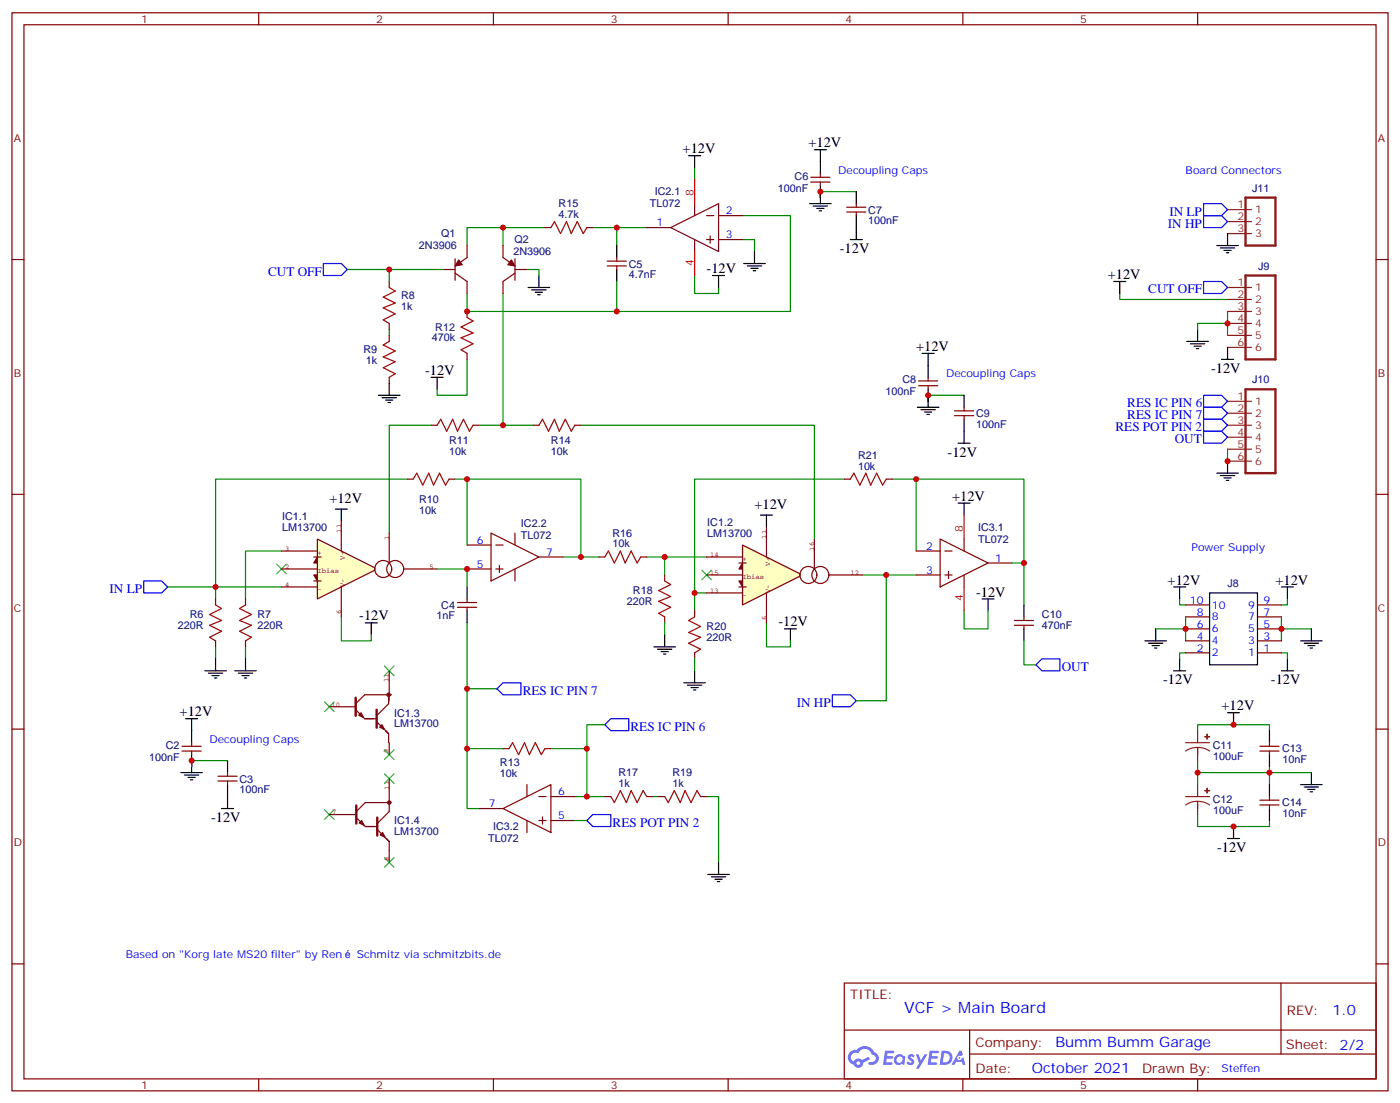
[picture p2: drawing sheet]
<svg xmlns="http://www.w3.org/2000/svg" width="412mm" height="325mm" viewBox="0 0 412 325" stroke-linecap="round" stroke-linejoin="round" font-family="sans-serif">
<g fill="none" stroke="#008700" stroke-width=".35">
<path d="M252.2 56.4h-10.5v1.8M148.2 67v5.3M114.7 97v1.8M148.2 86.4v38.8h-7.1M284 116.4h-10.6v1.8M127 125.2h-12.3v31.8M148.2 125.2h8.8M171.1 125.2h68.8v33.6M119.9 141.1h-56.4v31.8h19.4M134.1 141.1h37v22.9h-5.3M137.6 141.1v19.4M248.7 141.1h-44.1v38.8"/>
<path d="M262.8 141.1h38.8v24.7h-3.5M269.9 141.1v21.2M49.4 172.9h14.1v3.5M82.9 162.3h-10.6v14.1M128.8 167.6h8.8v5.3M171.1 164h5.3M190.5 164h5.3M204.6 174.6h3.5M208.1 164h-12.3v5.3M254 169.3h15.9M284 179.9v5.3h7v-5.3M301.6 165.8v12.4"/>
<path d="M347.5 176.4v1.8h1.7M379.2 176.4v1.8h-1.7M63.5 190.5v3.5M72.3 190.5v3.5M100.5 181.7v7h8.9v-1.7M137.6 183.4v37.1M195.8 183.4v3.6M204.6 194v3.6M225.8 183.4v7.1h7v-1.8M340.4 185.2h8.8M349.2 192.3h-1.7v1.7M349.2 181.7v7"/>
<path d="M377.5 192.3h1.7v1.7M377.5 185.2h8.8M377.5 181.7v7M115.4 204.6h-.7v1.8M137.6 202.8h8.8M352.8 215.2v-1.8h21.1v1.8M67 224h-10.6v1.8M148.2 220.5h-10.6v17.6h3.5M162.3 220.5h10.6v14.1h-3.6M172.9 234.6h5.3M192.3 234.6h1.7M208.1 234.6h3.6v19.4"/>
<path d="M352.8 239.9v3.5h21.1v-1.7M352.8 227.5h33.5M352.8 224v7.1M373.9 225.8v5.3"/>
</g>
<g fill="none" stroke="#000" stroke-width=".35">
<path d="M238.5 60h6.3M239.9 44.1h3.5M241.7 44.1v7.1M241.7 54.7v5.3M252.2 56.4v3.6M239.5 60.7h4.3M240.6 61.4h2.1M241.3 62.1h.7M250.5 70.6h3.5M252.2 63.5v7.1M111.5 116.4h6.3M112.5 117.1h4.3"/>
<path d="M113.6 117.8h2.1M114.3 118.5h.7M114.7 112.9v3.5M270.2 119.9h6.4M271.6 104.1h3.6M273.4 104.1v7M273.4 114.7v5.2M284 116.4v3.5M271.3 120.7h4.2M272.3 121.4h2.2M273 122.1h.8M282.2 130.5h3.6"/>
<path d="M284 123.5v7M98.8 149.9h3.5M100.5 149.9v3.6M224 151.7h3.5M225.8 151.7v3.5M282.2 148.2h3.6M284 148.2v3.5M137.6 172.9v3.5M137.6 179.9v3.5M289.3 176.4h3.5M291 176.4v3.5M301.6 178.2v3.5"/>
<path d="M345.7 172.9h3.5M347.5 172.9v3.5M356.3 174.6h14.1v21.2h-14.1zM377.5 172.9h3.5M379.2 172.9v3.5M60.3 197.6h6.4M61.4 198.3h4.2M62.4 199h2.2M63.1 199.7h.8M63.5 194v3.6M69.1 197.6h6.4M70.2 198.3h4.2"/>
<path d="M71.3 199h2.1M72 199.7h.7M72.3 194v3.6M107.6 183.4h3.5M109.4 183.4v3.6M192.6 190.5h6.4M193.7 191.2h4.2M194.7 191.9h2.1M195.4 192.6h.7M195.8 187v3.5M204.6 197.6v3.5M231.1 185.2h3.5"/>
<path d="M232.8 185.2v3.5M301.6 185.2v3.5M337.3 188.7h6.3M338.3 189.4h4.2M339.4 190.1h2.1M340.1 190.9h.7M340.4 185.2v3.5M345.7 197.6h3.5M347.5 194v3.6M377.5 197.6h3.5M379.2 194v3.6M383.1 188.7h6.4"/>
<path d="M384.2 189.4h4.2M385.2 190.1h2.1M385.9 190.9h.7M386.3 185.2v3.5M54.7 211.7h3.5M56.4 211.7v7M201.4 201.1h6.4M202.5 201.8h4.2M203.6 202.5h2.1M204.3 203.2h.7M361.6 209.9h3.5M363.4 209.9v3.5"/>
<path d="M373.9 215.2v3.5M53.3 227.5h6.3M54.3 228.2h4.3M55.4 229h2.1M56.1 229.7h.7M56.4 222.2v5.3M65.3 238.1h3.5M67 224v3.5M67 231.1v7M373.9 222.2v3.6M373.9 231.1v3.5M373.9 238.1v3.6"/>
<path d="M383.1 231.1h6.4M384.2 231.8h4.2M385.2 232.5h2.1M385.9 233.2h.7M386.3 227.5v3.6M208.5 257.5h6.3M209.5 258.2h4.3M210.6 258.9h2.1M211.3 259.6h.7M211.7 254v3.5M361.6 246.9h3.5M363.4 243.4v3.5"/>
</g>
<g fill="none" stroke="#870000" stroke-width=".35">
<path d="M238.8 53.6h5.7M238.8 52.2h5.7M241.7 51.2v1M241.7 53.6v1.1M252.2 60v1M249.4 62.4h5.7M249.4 61h5.7M252.2 62.4v1.1M114.7 98.8v1.7M114.7 111.1v1.8M270.6 113.6h5.6M270.6 112.2h5.6"/>
<path d="M273.4 111.1v1.1M273.4 113.6v1.1M284 119.9v1.1M127 125.2h1.8M139.3 125.2h1.8M157 125.2h1.7M169.3 125.2h1.8M281.2 122.4h5.6M281.2 121h5.6M284 122.4v1.1M119.9 141.1h1.8M132.3 141.1h1.8"/>
<path d="M248.7 141.1h1.8M261.1 141.1h1.7M276.9 158.8l14.1 7-14.1 7.1zM284 158.8v3.5M63.5 176.4v1.8M72.3 176.4v1.8M134.8 178.9h5.6M134.8 177.4h5.6M137.6 176.4v1M137.6 178.9v1M176.4 164h1.8M188.7 164h1.8"/>
<path d="M195.8 169.3v1.8M204.6 179.9v1.8M269.9 162.3h7M269.9 169.3h7M278.3 162.3h2.2M278.3 169.3h2.2M279.4 168.3v2.1M284 169.3v3.6M291 165.8h7.1M349.2 178.2h7.1M370.4 178.2h7.1M63.5 188.7v1.8"/>
<path d="M72.3 188.7v1.8M195.8 181.7v1.7M204.6 192.3v1.7M298.8 184.2h5.6M298.8 182.7h5.6M301.6 181.7v1M301.6 184.2v1M349.2 181.7h7.1M349.2 185.2h7.1M349.2 188.7h7.1M349.2 192.3h7.1M370.4 181.7h7.1"/>
<path d="M370.4 185.2h7.1M370.4 188.7h7.1M370.4 192.3h7.1M53.6 219.8h5.7M56.4 218.7v1.1M371.1 219.8h5.7M373.9 218.7v1.1M53.6 221.2h5.7M56.4 221.2v1M64.2 230h5.6M64.2 228.6h5.6M67 227.5v1.1"/>
<path d="M67 230v1.1M141.1 238.1h7.1M148.2 238.1l14.1-7v14.1zM148.2 220.5h1.7M155.2 231.1v3.5M158.7 234.6h2.2M160.5 220.5h1.8M162.3 234.6h7M178.2 234.6h1.7M190.5 234.6h1.8M194 234.6h1.8M206.4 234.6h1.7"/>
<path d="M371.1 235.7h5.7M371.1 237.1h5.7M371.1 221.2h5.7M373.9 221.2v1M373.9 234.6v1.1M373.9 237.1v1M155.2 241.7v3.5M158.7 241.7h2.2M159.8 240.6v2.1M162.3 241.7h7"/>
</g>
<path d="M349.2 218.7h7.1M352.8 215.2v3.5M349.2 234.6h7.1M352.8 236l-1.9 .2-1.7 .9M352.8 236l1.8 .2 1.7 .9M352.8 220.1l-1.9 .3-1.7 .8M352.8 220.1l1.8 .3 1.7 .8M352.8 220.1v3.9M352.8 231.1v3.5M352.8 236v3.9" fill="none" stroke="#8c2424" stroke-width=".35"/>
<g fill="#8c2424" stroke="#8c2424" stroke-width=".35">
<path d="M354.9 232.8l1.4 .1z"/>
<path d="M355.6 232.1v1.4z"/>
<path d="M354.9 217h1.4z"/>
<path d="M355.6 216.3v1.4z"/>
</g>
<g fill="none" stroke="#a10000" stroke-width=".35">
<path d="M114.7 100.5l-1.8 1.1 3.5 1.8-3.5 1.7 3.5 1.4-3.5 1.8 3.5 1.8-1.7 1M128.8 125.2l1-1.7 1.8 3.5 1.7-3.5 1.5 3.5 1.7-3.5 1.8 3.5 1-1.8M158.7 125.2l1.1-1.7 1.8 3.5 1.7-3.5 1.4 3.5 1.8-3.5 1.8 3.5 1-1.8M121.7 141.1l1.1-1.8 1.7 3.6 1.8-3.6 1.4 3.6 1.8-3.6 1.7 3.6 1.1-1.8M250.5 141.1l1-1.8 1.8 3.6 1.8-3.6 1.4 3.6 1.7-3.6 1.8 3.6 1.1-1.8M63.5 178.2l1.8 1-3.6 1.8 3.6 1.7-3.6 1.5 3.6 1.7-3.6 1.8 1.8 1M72.3 178.2l-1.7 1 3.5 1.8-3.5 1.7 3.5 1.5-3.5 1.7 3.5 1.8-1.8 1M178.2 164l1-1.7 1.8 3.5 1.7-3.5 1.4 3.5 1.8-3.5 1.8 3.5 1-1.8M195.8 171.1l1.8 1.1-3.6 1.7 3.6 1.8-3.6 1.4 3.6 1.8-3.6 1.7 1.8 1.1M204.6 181.7l-1.8 1 3.6 1.8-3.6 1.8 3.6 1.4-3.6 1.7 3.6 1.8-1.8 1.1M149.9 220.5l1.1-1.8 1.8 3.5 1.7-3.5 1.4 3.5 1.8-3.5 1.8 3.5 1-1.7M179.9 234.6l1.1 1.8 1.7-3.6 1.8 3.6 1.4-3.6 1.8 3.6 1.7-3.6 1.1 1.8"/>
<path d="M195.8 234.6l1 1.8 1.8-3.6 1.8 3.6 1.4-3.6 1.8 3.6 1.7-3.6 1.1 1.8"/>
</g>
<path d="M284 151.7v7.1M284 172.9v7" fill="none" stroke="#f00" stroke-width=".35"/>
<g fill="none" stroke="#3c3" stroke-width=".35">
<path d="M81.5 166.2l2.8 2.8M84.3 166.2l-2.8 2.8M206.7 167.9l2.8 2.8M209.5 167.9l-2.8 2.8M113.2 196.1l2.9 2.9M116.1 196.1l-2.9 2.9M95.6 206.7l2.8 2.9M98.4 206.7l-2.8 2.9M95.6 238.5l2.8 2.8M98.4 238.5l-2.8 2.8M113.2 227.9l2.9 2.8M113.2 220.8l2.9 2.9"/>
<path d="M116.1 227.9l-2.9 2.8M116.1 220.8l-2.9 2.9M113.2 252.6l2.9 2.8M116.1 252.6l-2.9 2.8"/>
</g>
<g fill="#850000" stroke="#850000" stroke-width=".35">
<path d="M105.8 242.4l.7-.7 .7 1.4z"/>
<path d="M112 245.9l.7-.7 .7 1.4z"/>
<path d="M105.7 210.6l.7-.7 .7 1.4z"/>
<path d="M112.5 213.4l.7 1.4-1.4-.7z"/>
<path d="M217.7 171.1h2.1l-1.1 1.8z"/>
<path d="M218.7 165.8l1.1 1.8h-2.1z"/>
<circle cx="114.7" cy="236.4" r=".49"/>
<circle cx="114.5" cy="204.6" r=".49"/>
</g>
<g fill="none" stroke="#850000" stroke-width=".35">
<path d="M114.7 197.6v7M97 208.1h8M104.8 209l2.6 2.7h2.7M104.8 207.3l2.6-2.7h7.1v2.7l-3.6 3.5M107.4 211.7h3.5M110.9 212.5l3.6 3.6-.9-.9M114.5 216.1v2.6M114.7 218.7v3.5M97 239.9h8M105 239l2.6-2.6h7.1v2.6l-3.6 3.5M114.7 229.3v7.1M105 240.8l2.6 2.6h2.6"/>
<path d="M107.6 243.4h3.5M111.1 244.3l3.6 3.5-.9-.9M114.7 247.8v6.2"/>
</g>
<path d="M104.8 205.5v5.3M110.9 209v5.3M105 237.2v5.3M111.1 240.8v5.3" fill="none" stroke="#850000" stroke-width=".71"/>
<path d="M218.7 160.5l17 8.5v.7l-17 8.5z" fill="#ffffc2" stroke="#850000" stroke-width=".35"/>
<g fill="none" stroke="#850000" stroke-width=".35">
<path d="M225.8 155.2v8.8M239.9 158.8v8.8M208.1 169.3h10.6M208.1 174.6h10.6M208.1 164h10.6M217.7 172.9h2.1M217.7 165.8h2.1M225.8 174.6v8.8M244.3 169.3h9.7"/>
<circle cx="238.1" cy="169.3" r="2.5"/>
<circle cx="241.7" cy="169.3" r="2.5"/>
</g>
<g fill="#850000" stroke="#850000" stroke-width=".35">
<path d="M92.4 169.3h2.1l-1 1.8z"/>
<path d="M93.5 164l1 1.8h-2.1z"/>
</g>
<path d="M93.5 158.8l16.9 8.4v.7l-16.9 8.5z" fill="#ffffc2" stroke="#850000" stroke-width=".35"/>
<path d="M100.5 153.5v8.8M114.7 157v8.8M82.9 167.6h10.6M82.9 162.3h10.6M82.9 172.9h10.6M92.4 171.1h2.1M92.4 164h2.1M100.5 172.9v8.8M115.4 167.6a2.51 2.51 0 0 0-3.6-2.3 2.51 2.51 0 0 0-.5 4.2 2.51 2.51 0 0 0 4-1.4l.1-.5M118.9 167.6a2.51 2.51 0 0 0-3.6-2.3 2.51 2.51 0 0 0-.5 4.2 2.51 2.51 0 0 0 4.1-1.4v-.5M119.1 167.6h9.7" fill="none" stroke="#850000" stroke-width=".35"/>
<g fill="none" stroke="#008700" stroke-width=".35">
<path d="M204.6 49.4v3.5M102.3 79.4h12.4v3.5M114.7 79.4h15.8M155.2 79.4h3.5v1.7M160.5 67h-22.9v5.3M174.6 67h15.9M181.7 67v5.3M218.7 63.5h14.1v28.2h-51.1M218.7 70.6h3.5v3.5M181.7 82.9v8.8h-44.1v-5.3M204.6 81.1v5.3h7.1v-1.7M329.8 86.4v1.8h31.8"/>
<path d="M361.6 91.7v3.5h-8.8v1.8M361.6 95.2v3.6M137.6 105.8v10.6h-8.8v-1.7M361.6 132.3v3.5M261.1 169.3v37.1h-8.9M301.6 188.7v7.1h3.6M178.2 213.4h-5.3v7.1M169.3 241.7h3.6"/>
</g>
<g fill="none" stroke="#870000" stroke-width=".35">
<path d="M3.5 3.8h405.4v317.5h-405.4zM7.1 7.3h398.2v310.4h-398.2zM76.2 3.8v3.5M145.3 3.8v3.5M214.5 3.8v3.5M283.6 3.8v3.5M352.8 3.8v3.5M204.6 60v3.5M3.5 76.4h3.6M130.5 79.4h3.6M134.1 76.2v6.4M137.6 72.3v3.5l-3.5 2.5"/>
<path d="M148.2 72.3v3.5l3.5 2.5M151.7 79.4h3.5M151.7 76.2v6.4M160.5 67h1.8M172.9 67h1.7M178.9 78.3h5.6M178.9 76.9h5.6M181.7 75.8v1.1M181.7 78.3v1.1M190.5 67h7.1M197.6 67l14.1-7v14.1zM204.6 70.6v3.5"/>
<path d="M208.1 63.5h2.2M208.1 70.6h2.2M209.2 69.5v2.1M211.7 63.5h7M211.7 70.6h7M405.3 76.4h3.6M114.7 82.9v1.8M114.7 95.2v1.8M134.1 80.4l3.5 2.5v3.5M137.6 91.7v1.8M151.7 80.4l-3.5 2.5v3.5M137.6 104.1v1.7"/>
<path d="M3.5 145.6h3.6M144.6 157l14.1 7-14.1 7.1zM151.7 157v3.5M405.3 145.6h3.6M137.6 160.5h7M137.6 167.6h7M146 160.5h2.2M146 167.6h2.2M147.1 166.5v2.1M151.7 167.6v3.5M158.7 164h7.1M3.5 214.7h3.6"/>
<path d="M405.3 214.7h3.6M3.5 283.9h3.6M248.7 289.5h156.6v28.2h-156.6zM377.3 289.5v20.9M405.3 283.9h3.6M76.2 317.7v3.6M145.3 317.7v3.6M214.5 317.7v3.6M248.7 303.4h156.5M283.6 317.7v3.6M285.6 310.4h119.6M285.6 303.4v14.1"/>
<path d="M352.8 317.7v3.6"/>
</g>
<g fill="#870000" stroke="#870000" stroke-width=".35">
<path d="M150.6 76.6l1.1 1.7-2.1-.3z"/>
<path d="M135.1 76.6l1.1 1.4-2.1 .3z"/>
</g>
<g fill="none" stroke="#000" stroke-width=".35">
<path d="M202.8 45.9h3.6M204.6 45.9v3.5M181.7 72.3v3.5M181.7 79.4v3.5M219.1 77.6h6.3M220.1 78.3h4.3M221.2 79h2.1M221.9 79.7h.7M222.2 74.1v3.5M358.4 72.3h6.4M359.5 73h4.2M360.5 73.7h2.2"/>
<path d="M361.2 74.4h.7M361.6 68.8v3.5M155.6 84.7h6.3M156.6 85.4h4.3M157.7 86.1h2.1M158.4 86.8h.7M158.7 81.1v3.6M209.9 81.1h3.5M211.7 81.1v3.6M328.1 82.9h3.5M329.8 82.9v3.5M352.8 97v3.5"/>
<path d="M127 111.1h3.5M128.8 111.1v3.6M349.6 100.5h6.4M350.7 101.2h4.2M351.7 102h2.1M352.4 102.7h.7M359.8 105.8h3.6M361.6 102.3v3.5M358.4 139.3h6.4M361.6 135.8v3.5M359.5 140.1h4.2M360.5 140.8h2.2"/>
<path d="M361.2 141.5h.7"/>
</g>
<path d="M162.3 67l1-1.7 1.8 3.5 1.8-3.5 1.4 3.5 1.7-3.5 1.8 3.5 1.1-1.8M114.7 84.7l1.7 1-3.5 1.8 3.5 1.8-3.5 1.4 3.5 1.7-3.5 1.8 1.8 1M137.6 93.5l1.7 1-3.5 1.8 3.5 1.8-3.5 1.4 3.5 1.7-3.5 1.8 1.8 1.1" fill="none" stroke="#a10000" stroke-width=".35"/>
<path d="M204.6 52.9v7.1M204.6 74.1v7" fill="none" stroke="#f00" stroke-width=".35"/>
<path d="M366.9 58.2h8.8v14.1h-8.8zM366.9 81.1h8.8v24.7h-8.8zM366.9 114.7h8.8v24.6h-8.8z" fill="none" stroke="#8c2424" stroke-width=".71"/>
<g fill="none" stroke="#8c2424" stroke-width=".35">
<path d="M361.6 61.7h7.1M361.6 65.3h7.1M361.6 68.8h7.1M361.6 84.7h7.1M361.6 88.2h7.1M361.6 91.7h7.1M361.6 95.2h7.1M361.6 98.8h7.1M361.6 102.3h7.1M361.6 118.2h7.1M361.6 121.7h7.1M361.6 125.2h7.1"/>
<path d="M361.6 128.8h7.1M361.6 132.3h7.1M361.6 135.8h7.1"/>
</g>
<g fill="none" stroke="#00f" stroke-width=".35">
<path d="M354.5 60h5.3l1.8 1.7-1.8 1.8h-5.3zM95.2 77.6h5.3l1.8 1.8-1.8 1.7h-5.3zM354.5 63.5h5.3l1.8 1.8-1.8 1.7h-5.3zM354.5 82.9h5.3l1.8 1.8-1.8 1.7h-5.3zM354.5 116.4h5.3l1.8 1.8-1.8 1.7h-5.3zM354.5 119.9h5.3l1.8 1.8-1.8 1.8h-5.3zM354.5 127h5.3l1.8 1.8-1.8 1.7h-5.3zM354.5 123.5h5.3l1.8 1.7-1.8 1.8h-5.3zM42.3 171.1h5.3l1.8 1.8-1.8 1.7h-5.3zM306.9 194h5.3v3.6h-5.3l-1.7-1.8zM148.2 201.1h5.3v3.5h-5.3l-1.8-1.8zM178.2 213.4l1.7-1.7h5.3v3.5h-5.3z"/>
<path d="M245.2 204.6h5.3l1.7 1.8-1.7 1.7h-5.3zM174.6 239.9h5.3v3.5h-5.3l-1.7-1.7z"/>
</g>
<g fill="#5487ff">
<path d="M267.7 310.7a1.22 1.22 0 0 1 1.7 .3l-.4 .5a.47 .47 0 0 0-.3-.4 .47 .47 0 0 0-.5 .2l.1 .2a1.14 1.14 0 0 1 .8 1.8 1.14 1.14 0 0 1-1.9 0l-.2-.2 .5-.5 .7 .4a.29 .29 0 0 0 .3-.3 .29 .29 0 0 0-.2-.3 1.04 1.04 0 0 1-.6-1.7z"/>
<path d="M260.7 309.4h2.4l.3 .2-.2 .5-1.8 .1-.1 .8h1.5l.3 .4-.3 .4h-1.6l-.2 1.1h1.7l.2 .3-.2 .3-2.6 .1z"/>
<path d="M273.8 309.4h2.4l.3 .2-.1 .5-1.8 .1-.2 .8h1.6l.3 .4-.4 .4h-1.6l-.1 1.1h1.7l.2 .3-.2 .3-2.6 .1z"/>
<path d="M282.6 309.5h.7l.3 1.2-.6 .3a.69 .69 0 0 0-1 .3 .69 .69 0 0 0 .4 1 .69 .69 0 0 0 .9-.7l.5-.2 .6 2.2h-.8l-.2-.9h-1.8l-.5 .9h-.8z"/>
<path d="M269.8 310.5h.8l.6 1.8 1.1-1.8h.9l-2.6 4.2h-.8l.9-1.5z"/>
<path d="M277.4 309.4l-.6 4.2h1.3a2.11 2.11 0 0 0 2.5-2.1 2.11 2.11 0 0 0-2.5-2.1zM278.1 310.2a1.39 1.39 0 0 1 1.7 1.4 1.39 1.39 0 0 1-1.8 1.3h-.3z"/>
<path d="M263.7 311.1a1.54 1.54 0 0 0-.1 2.1 1.54 1.54 0 0 0 2.2 .1l.6 .3 .3-2.3-.2-.3h-.4a1.49 1.49 0 0 0-2.4 .1zM264 312.1a.94 .94 0 0 1 1.8 0 .94 .94 0 0 1-1.8 0z"/>
<path d="M250.4 309.8a2.18 2.18 0 0 0 1.1 3.7 1.44 1.44 0 0 0 1.6 .9 1.44 1.44 0 0 0 1.2-1.4l2-1-.5-.8-1.9 1a1.47 1.47 0 0 0-2.4 .4 1.39 1.39 0 0 1-.7-1.9 1.39 1.39 0 0 1 2-.5 2.12 2.12 0 0 1 2.2-1.3 2.12 2.12 0 0 1 1.9 1.7 1.14 1.14 0 0 1 1.1 1.4 1.14 1.14 0 0 1-1.7 .8 .43 .43 0 0 0-.5 .3 .43 .43 0 0 0 .4 .5 1.98 1.98 0 0 0 2.5-1.2 1.98 1.98 0 0 0-1.2-2.6 3.1 3.1 0 0 0-5.3-.6l-.9 .1zM252.3 313.1a.55 .55 0 0 1 1.1 0 .55 .55 0 0 1-1.1 0z"/>
<circle cx="282.6" cy="311.5" r=".26"/>
</g>
<g fill="#c00">
<circle cx="349.3" cy="185.2" r=".88"/>
<circle cx="352.8" cy="227.5" r=".88"/>
<circle cx="377.5" cy="185.2" r=".88"/>
<circle cx="373.9" cy="227.5" r=".88"/>
<circle cx="363.4" cy="243.4" r=".88"/>
<circle cx="363.4" cy="213.4" r=".88"/>
<circle cx="56.4" cy="224" r=".88"/>
<circle cx="273.4" cy="116.4" r=".88"/>
<circle cx="241.7" cy="56.4" r=".88"/>
<circle cx="172.9" cy="234.6" r=".88"/>
<circle cx="269.9" cy="141.1" r=".88"/>
<circle cx="195.8" cy="164" r=".88"/>
<circle cx="204.6" cy="174.6" r=".88"/>
<circle cx="63.5" cy="172.9" r=".88"/>
<circle cx="137.6" cy="167.6" r=".88"/>
<circle cx="137.6" cy="141.1" r=".88"/>
<circle cx="301.6" cy="165.8" r=".88"/>
<circle cx="137.6" cy="220.5" r=".88"/>
<circle cx="148.2" cy="125.2" r=".88"/>
<circle cx="171.1" cy="164" r=".88"/>
<circle cx="148.2" cy="67" r=".88"/>
<circle cx="137.6" cy="91.7" r=".88"/>
<circle cx="181.7" cy="91.7" r=".88"/>
<circle cx="181.7" cy="67" r=".88"/>
<circle cx="361.6" cy="135.8" r=".88"/>
<circle cx="361.6" cy="95.2" r=".88"/>
<circle cx="114.7" cy="79.4" r=".88"/>
<circle cx="172.9" cy="220.5" r=".88"/>
<circle cx="137.6" cy="202.8" r=".88"/>
<circle cx="261.1" cy="169.3" r=".88"/>
</g>
<text font-size="4.6" fill="#00f" x="266.3" y="298.3">VCF &gt; Main Board</text>
<g font-size="4.2">
<text x="201.1" y="45.2">+12V</text>
<text x="238.1" y="43.4">+12V</text>
<text x="247.4" y="74.5">-12V</text>
<text x="208.1" y="80.4">-12V</text>
<text x="326.3" y="82.2">+12V</text>
<text x="269.9" y="103.4">+12V</text>
<text x="125.2" y="110.4">-12V</text>
<text x="356.8" y="109.7">-12V</text>
<text x="279.1" y="134.4">-12V</text>
<text x="97" y="148.2">+12V</text>
<text x="222.2" y="149.9">+12V</text>
<text x="280.5" y="147.5">+12V</text>
<text x="344" y="172.2">+12V</text>
<text x="375.7" y="172.2">+12V</text>
<text x="287.5" y="175.7">-12V</text>
<text x="105.8" y="182.7">-12V</text>
<text x="229.3" y="184.5">-12V</text>
<text x="342.6" y="201.5">-12V</text>
<text x="374.4" y="201.5">-12V</text>
<text x="359.8" y="209.2">+12V</text>
<text x="52.9" y="211">+12V</text>
<text x="62.2" y="242">-12V</text>
<text x="358.5" y="250.9">-12V</text>
</g>
<g font-size="4.2" fill="#00f">
<text x="392.5" y="298.8">1.0</text>
<text x="310.9" y="308.3">Bumm Bumm Garage</text>
<text x="304" y="316.1">October 2021</text>
</g>
<g font-size="3.9" fill="#00f">
<text x="344.5" y="63.5">IN LP</text>
<text x="344" y="67">IN HP</text>
<text x="79" y="81.1">CUT OFF</text>
<text x="338.3" y="86.4">CUT OFF</text>
<text x="332" y="119.9">RES IC PIN 6</text>
<text x="332" y="123.5">RES IC PIN 7</text>
<text x="328.6" y="127">RES POT PIN 2</text>
<text x="346.1" y="130.5">OUT</text>
<text x="32.3" y="174.6">IN LP</text>
<text x="312.7" y="197.6">OUT</text>
<text x="154" y="204.6">RES IC PIN 7</text>
<text x="234.7" y="208.1">IN HP</text>
<text x="185.7" y="215.2">RES IC PIN 6</text>
<text x="180.4" y="243.4">RES POT PIN 2</text>
</g>
<g font-size="3.9" fill="#800">
<text x="250.5" y="294.1">TITLE:</text>
<text x="379.1" y="298.8">REV:</text>
<text x="287.4" y="308.3">Company:</text>
<text x="378.7" y="308.9">Sheet: 2/2</text>
<text x="287.4" y="316">Date:</text>
<text x="336.4" y="316.1">Drawn By:</text>
</g>
<g font-size="3.2" fill="#800">
<text x="41.6" y="6.8">1</text>
<text x="110.8" y="6.8">2</text>
<text x="179.9" y="6.8">3</text>
<text x="249.1" y="6.8">4</text>
<text x="318.2" y="6.8">5</text>
<text x="4.1" y="41.9">A</text>
<text x="405.9" y="41.9">A</text>
<text x="4.1" y="111">B</text>
<text x="405.9" y="111">B</text>
<text x="4.1" y="180.2">C</text>
<text x="405.9" y="180.2">C</text>
<text x="4.1" y="249.3">D</text>
<text x="405.9" y="249.3">D</text>
<text x="41.6" y="320.7">1</text>
<text x="110.8" y="320.7">2</text>
<text x="179.9" y="320.7">3</text>
<text x="249.1" y="320.7">4</text>
<text x="318.2" y="320.7">5</text>
</g>
<g font-size="3.2" fill="#000080">
<text x="234.1" y="52.9">C6</text>
<text x="192.9" y="57.6">IC2.1</text>
<text x="229.1" y="56.4">100nF</text>
<text x="368.8" y="56.4">J11</text>
<text x="164.5" y="64.2">4.7k</text>
<text x="164.5" y="61">R15</text>
<text x="191.5" y="61.1">TL072</text>
<text x="255.8" y="66">100nF</text>
<text x="255.8" y="62.9">C7</text>
<text x="129.9" y="69.9">Q1</text>
<text x="151.6" y="71.7">Q2</text>
<text x="123.4" y="73.4">2N3906</text>
<text x="151.2" y="75.2">2N3906</text>
<text x="185.2" y="81.9">4.7nF</text>
<text x="185.2" y="78.8">C5</text>
<text x="370.6" y="79.4">J9</text>
<text x="118.2" y="88.2">R8</text>
<text x="118.2" y="91.4">1k</text>
<text x="127.2" y="100.5">470k</text>
<text x="128.2" y="97.4">R12</text>
<text x="107.1" y="104.1">R9</text>
<text x="107.8" y="107.2">1k</text>
<text x="265.8" y="112.9">C8</text>
<text x="368.8" y="112.9">J10</text>
<text x="260.9" y="116.4">100nF</text>
<text x="287.5" y="125.9">100nF</text>
<text x="287.5" y="122.9">C9</text>
<text x="132.3" y="130.9">R11</text>
<text x="162.3" y="130.9">R14</text>
<text x="132.3" y="134.1">10k</text>
<text x="162.3" y="134.1">10k</text>
<text x="252.7" y="135.1">R21</text>
<text x="252.7" y="138.3">10k</text>
<text x="123.5" y="148.2">R10</text>
<text x="83.1" y="153.2">IC1.1</text>
<text x="123.5" y="151.3">10k</text>
<text x="153.5" y="155.2">IC2.2</text>
<text x="208.3" y="154.9">IC1.2</text>
<text x="83.1" y="156.3">LM13700</text>
<text x="153.5" y="158.8">TL072</text>
<text x="180.4" y="161.2">10k</text>
<text x="180.4" y="158">R16</text>
<text x="208.3" y="158.1">LM13700</text>
<text x="288.1" y="159.9">TL072</text>
<text x="288.1" y="156.3">IC3.1</text>
<text x="361.6" y="172.9">J8</text>
<text x="130" y="179.3">C4</text>
<text x="184.7" y="178.2">220R</text>
<text x="186.4" y="175">R18</text>
<text x="52.4" y="185.2">220R</text>
<text x="55.9" y="182">R6</text>
<text x="75.8" y="185.2">220R</text>
<text x="75.8" y="182">R7</text>
<text x="128.6" y="182.4">1nF</text>
<text x="208.1" y="185.6">R20</text>
<text x="306.9" y="185.2">470nF</text>
<text x="306.9" y="182.1">C10</text>
<text x="208.1" y="188.7">220R</text>
<text x="116.1" y="214.2">LM13700</text>
<text x="116.1" y="211">IC1.3</text>
<text x="48.9" y="220.5">C2</text>
<text x="357.2" y="220.7">C11</text>
<text x="377.7" y="221.6">C13</text>
<text x="43.9" y="224">100nF</text>
<text x="147.3" y="225.5">R13</text>
<text x="357.3" y="223.9">100uF</text>
<text x="377.7" y="224.8">10nF</text>
<text x="70.6" y="233.5">100nF</text>
<text x="70.6" y="230.5">C3</text>
<text x="147.3" y="228.7">10k</text>
<text x="182.2" y="231.8">1k</text>
<text x="182.2" y="228.6">R17</text>
<text x="198.1" y="231.8">1k</text>
<text x="198.1" y="228.6">R19</text>
<text x="357.2" y="236.6">C12</text>
<text x="357.3" y="239.8">100uF</text>
<text x="377.7" y="237.5">C14</text>
<text x="116.1" y="246">LM13700</text>
<text x="116.1" y="242.8">IC1.4</text>
<text x="145.2" y="244.6">IC3.2</text>
<text x="377.7" y="240.7">10nF</text>
<text x="143.8" y="248.1">TL072</text>
</g>
<g font-size="3.2" fill="#00f">
<text x="246.9" y="51.2">Decoupling Caps</text>
<text x="349.2" y="51.2">Board Connectors</text>
<text x="213.8" y="63.1">2</text>
<text x="193.4" y="66.7">1</text>
<text x="213.8" y="70.2">3</text>
<text x="278.7" y="111.1">Decoupling Caps</text>
<text x="140.5" y="160.2">6</text>
<text x="272.8" y="161.9">2</text>
<text x="140.5" y="167.2">5</text>
<text x="160.9" y="163.7">7</text>
<text x="293.2" y="165.5">1</text>
<text x="351" y="162.3">Power Supply</text>
<text x="272.8" y="169">3</text>
<text x="350.5" y="177.8">10</text>
<text x="357" y="179.2">10</text>
<text x="367.7" y="179.2">9</text>
<text x="372.2" y="177.8">9</text>
<text x="352.5" y="181.3">8</text>
<text x="352.5" y="184.9">6</text>
<text x="357" y="182.7">8</text>
<text x="367.7" y="182.7">7</text>
<text x="372.2" y="181.3">7</text>
<text x="372.2" y="184.9">5</text>
<text x="352.5" y="188.4">4</text>
<text x="352.5" y="191.9">2</text>
<text x="357" y="186.3">6</text>
<text x="357" y="189.8">4</text>
<text x="367.7" y="186.3">5</text>
<text x="367.7" y="189.8">3</text>
<text x="372.2" y="188.4">3</text>
<text x="372.2" y="191.9">1</text>
<text x="357" y="193.3">2</text>
<text x="367.7" y="193.3">1</text>
<text x="61.7" y="218.7">Decoupling Caps</text>
<text x="144" y="237.8">7</text>
<text x="164.4" y="234.2">6</text>
<text x="164.4" y="241.3">5</text>
<text x="37" y="282.2">Based on &quot;Korg late MS20 filter&quot; by Ren</text>
<text x="105.1" y="282.2">Schmitz via schmitzbits.de</text>
<text x="359.8" y="315.7">Steffen</text>
</g>
<g font-size="3.2" fill="#f00">
<text x="204.3" y="57.9" transform="rotate(-90 204.3 57.9)">8</text>
<text x="204.3" y="78.2" transform="rotate(-90 204.3 78.2)">4</text>
<text x="283.6" y="156.6" transform="rotate(-90 283.6 156.6)">8</text>
<text x="283.6" y="177" transform="rotate(-90 283.6 177)">4</text>
</g>
<g font-size="3.2" fill="#8d2323">
<text x="364.5" y="61.4">1</text>
<text x="364.5" y="64.9">2</text>
<text x="369.7" y="62.8">1</text>
<text x="364.5" y="68.4">3</text>
<text x="369.7" y="66.3">2</text>
<text x="369.7" y="69.9">3</text>
<text x="364.5" y="84.3">1</text>
<text x="364.5" y="87.8">2</text>
<text x="369.7" y="85.7">1</text>
<text x="369.7" y="89.3">2</text>
<text x="364.5" y="91.4">3</text>
<text x="364.5" y="94.9">4</text>
<text x="369.7" y="92.8">3</text>
<text x="364.5" y="98.4">5</text>
<text x="364.5" y="102">6</text>
<text x="369.7" y="96.3">4</text>
<text x="369.7" y="99.8">5</text>
<text x="369.7" y="103.4">6</text>
<text x="364.5" y="117.8">1</text>
<text x="369.7" y="119.2">1</text>
<text x="364.5" y="121.4">2</text>
<text x="364.5" y="124.9">3</text>
<text x="369.7" y="122.8">2</text>
<text x="364.5" y="128.4">4</text>
<text x="364.5" y="131.9">5</text>
<text x="369.7" y="126.3">3</text>
<text x="369.7" y="129.8">4</text>
<text x="364.5" y="135.5">6</text>
<text x="369.7" y="133.4">5</text>
<text x="369.7" y="136.9">6</text>
</g>
<g font-size="2.1" fill="#840000">
<text x="100.5" y="156.9" transform="rotate(-90 100.5 156.9)">11</text>
<text x="114.6" y="159.1" transform="rotate(-90 114.6 159.1)">1</text>
<text x="225.7" y="158.6" transform="rotate(-90 225.7 158.6)">11</text>
<text x="84" y="167.5">2</text>
<text x="84" y="162.2">3</text>
<text x="93.5" y="163.3">+</text>
<text x="101.6" y="164.9" transform="rotate(-90 101.6 164.9)">V+</text>
<text x="126.5" y="167.5">5</text>
<text x="209.2" y="164">14</text>
<text x="218.8" y="165.1">+</text>
<text x="226.8" y="166.6" transform="rotate(-90 226.8 166.6)">V+</text>
<text x="239.9" y="162.2" transform="rotate(-90 239.9 162.2)">16</text>
<text x="84" y="172.8">4</text>
<text x="93.5" y="168.6">Ibias</text>
<text x="93.5" y="173.9">-</text>
<text x="101.6" y="172.8" transform="rotate(-90 101.6 172.8)">V-</text>
<text x="209.2" y="169.3">15</text>
<text x="218.8" y="170.4">Ibias</text>
<text x="250.5" y="169.3">12</text>
<text x="209.2" y="174.6">13</text>
<text x="218.8" y="175.7">-</text>
<text x="226.8" y="174.6" transform="rotate(-90 226.8 174.6)">V-</text>
<text x="100.5" y="180.8" transform="rotate(-90 100.5 180.8)">6</text>
<text x="225.7" y="182.6" transform="rotate(-90 225.7 182.6)">6</text>
<text x="114.4" y="200.8" transform="rotate(-90 114.4 200.8)">11</text>
<text x="97.6" y="208.1">10</text>
<text x="114.4" y="221.9" transform="rotate(-90 114.4 221.9)">9</text>
<text x="114.6" y="232.6" transform="rotate(-90 114.6 232.6)">11</text>
<text x="97.8" y="239.9">7</text>
<text x="114.6" y="253.6" transform="rotate(-90 114.6 253.6)">8</text>
</g>
</svg>
